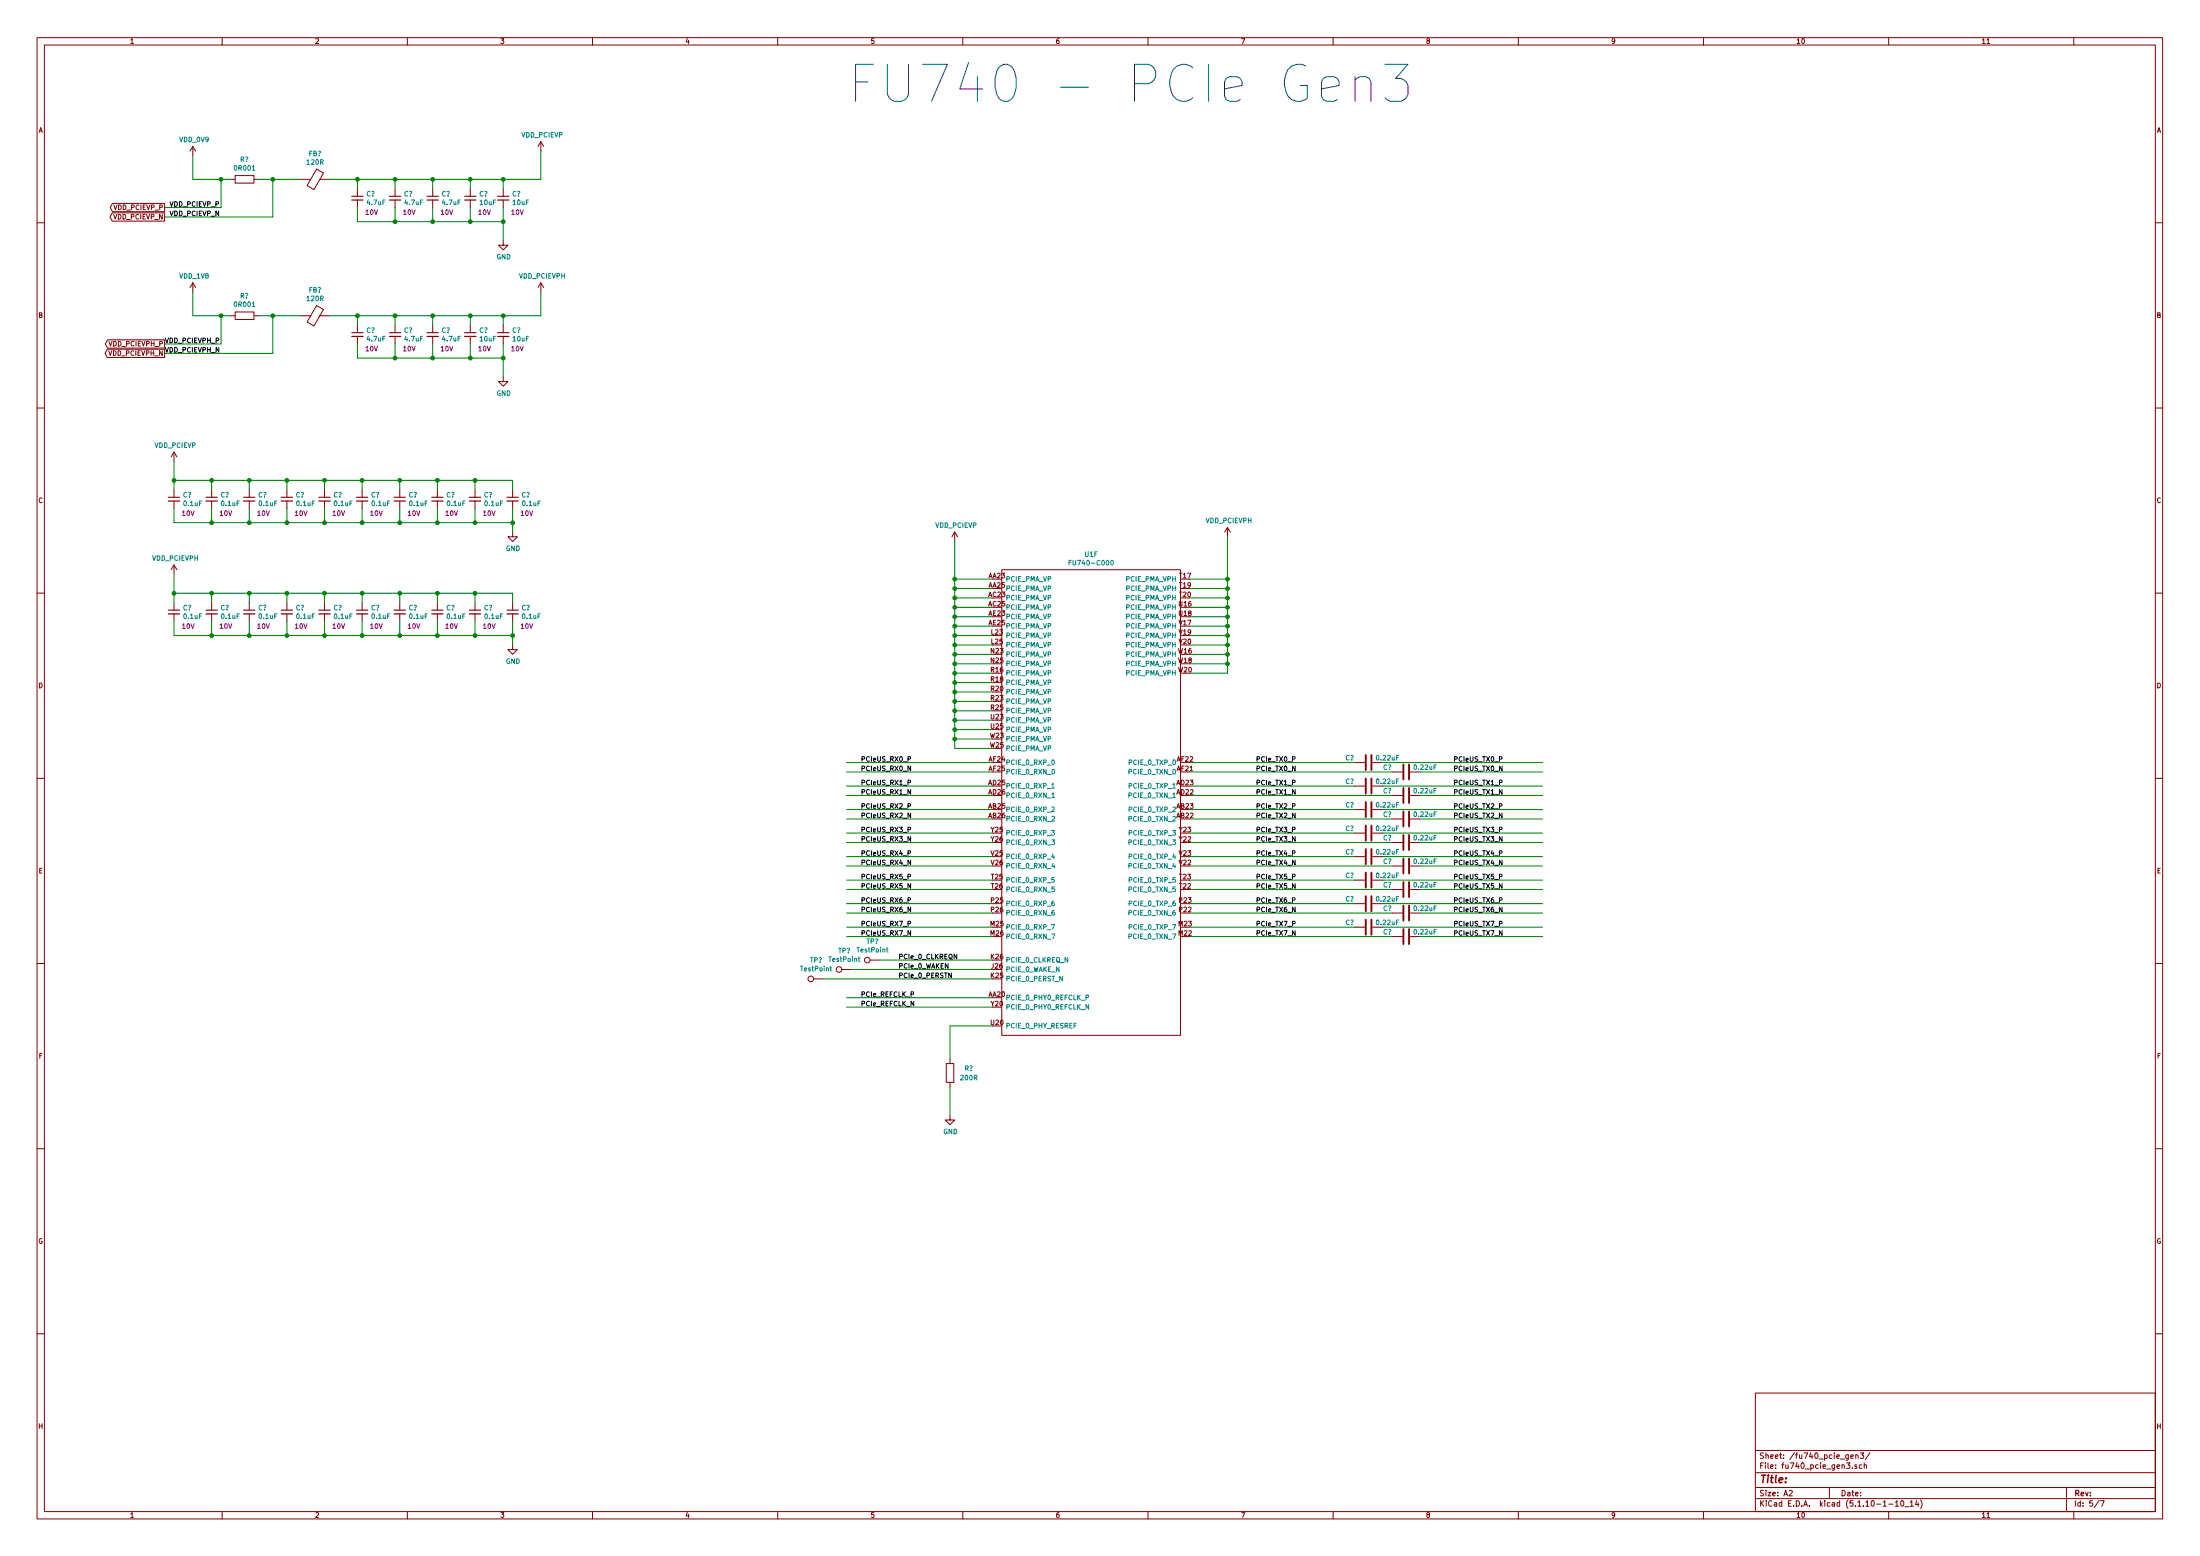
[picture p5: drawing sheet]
<svg xmlns="http://www.w3.org/2000/svg" width="594mm" height="420mm" viewBox="0 0 594 420" stroke-linecap="round" stroke-linejoin="round" font-family="sans-serif">
<g fill="none" stroke="#840000" stroke-width=".27">
<path d="M10 10.2h574v400h-574zM12 12.2h570v396h-570zM60 10.2v2M110 10.2v2M160 10.2v2M210 10.2v2M260 10.2v2M310 10.2v2M360 10.2v2M410 10.2v2M460 10.2v2M510 10.2v2"/>
<path d="M536.5 11.8h.8M560 10.2v2M52.1 39.5v2.6M52.1 39.5l-.8 1.3M52.1 39.5l.7 1.3M146 38.3l-.7 1.2M146 38.3v2.5M146 38.3l.8 1.2M30.3 57.5h14.1v2.2h-14.1l-.6-1.1zM30.4 54.9h14v2.3h-14l-.7-1.2zM62.2 48.4h1.3M63.5 47.4h5.1v2h-5.1z"/>
<path d="M68.6 48.4h1.2M81.3 48.4h2.6M85.5 45.7l1.9 1-2.6 4.5-1.9-1.1zM86.4 48.4h2.5M96.5 51v2M96.5 54v2M106.7 51v2M106.7 54v2M116.8 51v2M116.8 54v2M127 51v2M127 54v2"/>
<path d="M135.9 51v2M135.9 54v2M10 60.2h2M52.1 76.4l-.8 1.2M52.1 76.4v2.5M52.1 76.4l.7 1.2M135.9 64.9v1.3h1.3l-1.3 1.3-1.3-1.3h1.3M146 76.4v2.5M146 76.4l-.7 1.2M146 76.4l.8 1.2M582 60.2h2M29 94.3h15.4v2.2h-15.4l-.7-1.1z"/>
<path d="M29.1 91.8h15.3v2.2h-15.3l-.7-1.1zM62.2 85.3h1.3M63.5 84.2h5.1v2.1h-5.1zM68.6 85.3h1.2M81.3 85.3h2.6M85.5 82.5l1.9 1.1-2.6 4.4-1.9-1.1zM86.4 85.3h2.5M96.5 87.8v2M96.5 90.8v2.1M106.7 87.8v2M106.7 90.8v2.1M116.8 87.8v2"/>
<path d="M116.8 90.8v2.1M127 87.8v2M127 90.8v2.1M135.9 87.8v2M135.9 90.8v2.1M10 110.2h2M135.9 101.8v1.2h1.3l-1.3 1.3-1.3-1.3h1.3M582 110.2h2M47 122.1v2.5M47 132.2v2.1M47 135.3v2M47 122.1l-.8 1.3"/>
<path d="M47 122.1l.8 1.3M57.1 132.2v2.1M57.1 135.3v2M67.3 132.2v2.1M67.3 135.3v2M77.5 132.2v2.1M77.5 135.3v2M87.6 132.2v2.1M87.6 135.3v2M97.8 132.2v2.1M97.8 135.3v2M107.9 132.2v2.1"/>
<path d="M107.9 135.3v2M118.1 132.2v2.1M118.1 135.3v2M128.3 132.2v2.1M128.3 135.3v2M138.4 132.2v2.1M138.4 135.3v2M47 152.6l-.8 1.2M47 152.6v2.5M47 152.6l.8 1.2M138.4 143.7v1.2h1.3l-1.3 1.3-1.2-1.3h1.2M257.8 143.7l-.8 1.2"/>
<path d="M257.8 143.7v2.5M257.8 143.7l.8 1.2M270.5 153.8h48.3v125.8h-48.3zM331.5 142.4l-.8 1.3M331.5 142.4v2.5M331.5 142.4l.7 1.3M10 160.2h2M47 162.7v2.1M47 165.8v2M57.1 162.7v2.1M57.1 165.8v2M67.3 162.7v2.1"/>
<path d="M67.3 165.8v2M77.5 162.7v2.1M77.5 165.8v2M87.6 162.7v2.1M87.6 165.8v2M97.8 162.7v2.1M97.8 165.8v2M107.9 162.7v2.1M107.9 165.8v2M118.1 162.7v2.1M118.1 165.8v2M128.3 162.7v2.1"/>
<path d="M128.3 165.8v2M138.4 174.2v1.2h1.3l-1.3 1.3-1.2-1.3h1.2M138.4 162.7v2.1M138.4 165.8v2M582 160.2h2M10 210.2h2M365.8 218.6h2.8M365.8 212.3h2.8M365.8 205.9h2.8M370.6 218.6h2.8M370.6 212.3h2.8M370.6 205.9h2.8"/>
<path d="M375.9 214.8h2.8M375.9 208.4h2.8M380.7 214.8h2.8M380.7 208.4h2.8M582 210.2h2M365.8 237.7h2.8M365.8 231.3h2.8M365.8 225h2.8M370.6 237.7h2.8M370.6 231.3h2.8M370.6 225h2.8M375.9 233.8h2.8"/>
<path d="M375.9 227.5h2.8M375.9 221.1h2.8M380.7 233.8h2.8M380.7 227.5h2.8M380.7 221.1h2.8M234.9 259.2h2.6M365.8 250.4h2.8M365.8 244h2.8M370.6 250.4h2.8M370.6 244h2.8M375.9 252.9h2.8M375.9 246.5h2.8"/>
<path d="M375.9 240.2h2.8M380.7 252.9h2.8M380.7 246.5h2.8M380.7 240.2h2.8M10 260.2h2M219.7 264.3h2.5M227.3 261.8h2.6M582 260.2h2M255.5 287.2h2.1v5.1h-2.1zM256.5 285.9v1.3M256.5 292.3v1.2M10 310.2h2"/>
<path d="M256.5 301.2v1.2h1.3l-1.3 1.3-1.2-1.3h1.2M582 310.2h2M10 360.2h2M474 376.2h108v32h-108zM582 360.2h2M474 397.7h108M474 391.7h108M499.8 393.3l.7-.1-.1-.3-.4-.1-.2 .2v.7h.6M500.2 396.4v.1M501.1 393l.6-.1 .1 .9M501.1 392.8v1M501.4 395.6l-.4-.1-.2 .2 .1 .3 .5 .1v.3h-.6"/>
<path d="M502.3 392.3h1l-.5 .6 .4 .1v.7h-.9M502.8 395.6l-.5-.1-.2 .3v.6h.7M503.4 395.6h.6v.9M503.4 395v1.5M505 392.2l-1.3 2M60 408.2v2M110 408.2v2M160 408.2v2M210 408.2v2M260 408.2v2M310 408.2v2M360 408.2v2"/>
<path d="M410 408.2v2M460 408.2v2M474 404.7h108M474 401.7h108M483.1 402.6l.6-.2 .3 .5-.9 1h.9M494 401.7v3M510 408.2v2M510 406.2h1.2M511.8 405.7l.4-.5v1.5M511.8 406.7h.9M513.4 405.4l.2-.2a.81 .81 0 0 1 .5 .8 .81 .81 0 0 1-.5 .7l-.3-.5zM514.4 406.9h1.1"/>
<path d="M515.8 405.7l.5-.5v1.5M515.8 406.7h.9M517.6 405.1l-.4 1.1h1M518 405.7v1M518.6 405a1.71 1.71 0 0 1 0 2.3M536.5 409.7h.8M558 401.7v6.5M560 408.2v2M566.8 405.1l-1.2 2M567.2 405.2h1l-.6 1.5"/>
<circle cx="234.2" cy="259.2" r=".76"/>
<circle cx="218.9" cy="264.3" r=".76"/>
<circle cx="226.6" cy="261.8" r=".76"/>
</g>
<g fill="none" stroke="#008484" stroke-width=".27">
<path d="M288.7 151.9h.4M289.3 151.3h-.6v1.3M300.1 151.4l.1-.1a.63 .63 0 0 1 .5 .7 .63 .63 0 0 1-.6 .5l-.2-.4zM284 212.8h.7M284 215.4h.8M284.3 230.5l-.3 .9h.8M231.7 258.8h.5M231.9 258.4v1.1l.3 .1M239.4 256.3h.5M239.5 255.8v1.1l.4 .2M283.9 249.6h.9l-.6 1.3M224.1 261.3h.5"/>
<path d="M224.3 260.9v1.1l.3 .2M293.2 269.4l.7-.1v-.5l-.7-.1v1.3M294 271.2v1.3l-.8-1.3v1.3"/>
</g>
<g fill="none" stroke="#840000" stroke-width=".33">
<path d="M95 54h3M105.2 54h3M115.3 54h3.1M125.5 54h3M134.4 54h3M95 90.8h3M105.2 90.8h3M115.3 90.8h3.1M125.5 90.8h3M134.4 90.8h3M45.5 135.3h3M55.6 135.3h3.1"/>
<path d="M65.8 135.3h3M75.9 135.3h3.1M86.1 135.3h3.1M96.3 135.3h3M106.4 135.3h3.1M116.6 135.3h3M126.7 135.3h3.1M136.9 135.3h3.1M45.5 165.8h3M55.6 165.8h3.1M65.8 165.8h3M75.9 165.8h3.1"/>
<path d="M86.1 165.8h3.1M96.3 165.8h3M106.4 165.8h3.1M116.6 165.8h3M126.7 165.8h3.1M136.9 165.8h3.1"/>
</g>
<g fill="none" stroke="#840000" stroke-width=".3">
<path d="M95 53h3M105.2 53h3M115.3 53h3.1M125.5 53h3M134.4 53h3M95 89.8h3M105.2 89.8h3M115.3 89.8h3.1M125.5 89.8h3M134.4 89.8h3M45.5 134.3h3M55.6 134.3h3.1"/>
<path d="M65.8 134.3h3M75.9 134.3h3.1M86.1 134.3h3.1M96.3 134.3h3M106.4 134.3h3.1M116.6 134.3h3M126.7 134.3h3.1M136.9 134.3h3.1M45.5 164.8h3M55.6 164.8h3.1M65.8 164.8h3M75.9 164.8h3.1"/>
<path d="M86.1 164.8h3.1M96.3 164.8h3M106.4 164.8h3.1M116.6 164.8h3M126.7 164.8h3.1M136.9 164.8h3.1"/>
</g>
<g fill="none" stroke="#840000" stroke-width=".51">
<path d="M368.8 203.9v4M368.8 210.2v4.1M368.8 216.6v4M370.3 203.9v4M370.3 210.2v4.1M370.3 216.6v4M379 206.4v4.1M379 212.8v4M379 219.1v4.1M380.5 206.4v4.1M380.5 212.8v4M380.5 219.1v4.1"/>
<path d="M368.8 222.9v4.1M368.8 229.3v4M368.8 235.6v4.1M370.3 222.9v4.1M370.3 229.3v4M370.3 235.6v4.1M379 225.5v4M379 231.8v4.1M379 238.2v4M380.5 225.5v4M380.5 231.8v4.1M380.5 238.2v4"/>
<path d="M368.8 242v4M368.8 248.3v4.1M370.3 242v4M370.3 248.3v4.1M379 244.5v4.1M379 250.9v4M380.5 244.5v4.1M380.5 250.9v4"/>
</g>
<g fill="none" stroke="#008400" stroke-width=".27">
<path d="M52.1 42.1v6.3h10.1M59.7 48.4v7.6h-15.3M69.8 48.4h11.5M73.7 48.4v10.2h-29.3M96.5 48.4v2.6M96.5 56v3.9h39.4M106.7 48.4v2.6M106.7 56v3.9M116.8 48.4v2.6M116.8 56v3.9M127 48.4v2.6M127 56v3.9"/>
<path d="M135.9 48.4v2.6M135.9 56v8.9M146 40.8v7.6h-57.1M52.1 78.9v6.4h10.1M146 78.9v6.4h-57.1M59.7 85.3v7.6h-15.3M69.8 85.3h11.5M73.7 85.3v10.1h-29.3M96.5 85.3v2.5M96.5 92.9v3.8h39.4M106.7 85.3v2.5M106.7 92.9v3.8"/>
<path d="M116.8 85.3v2.5M116.8 92.9v3.8M127 85.3v2.5M127 92.9v3.8M135.9 85.3v2.5M135.9 92.9v8.9M47 129.7h91.4v2.5M47 124.6v7.6M47 137.3v3.8h91.4M57.1 129.7v2.5M57.1 137.3v3.8M67.3 129.7v2.5"/>
<path d="M67.3 137.3v3.8M77.5 129.7v2.5M77.5 137.3v3.8M87.6 129.7v2.5M87.6 137.3v3.8M97.8 129.7v2.5M97.8 137.3v3.8M107.9 129.7v2.5M107.9 137.3v3.8M118.1 129.7v2.5M118.1 137.3v3.8M128.3 129.7v2.5"/>
<path d="M128.3 137.3v3.8M138.4 137.3v6.4M47 155.1v7.6M257.8 156.4h10.2M257.8 146.2v55.9h10.2M257.8 158.9h10.2M321.3 156.4h10.2M321.3 158.9h10.2M331.5 144.9v36.9h-10.2M47 167.8v3.8h91.4M47 160.2h91.4v2.5M57.1 160.2v2.5"/>
<path d="M57.1 167.8v3.8M67.3 160.2v2.5M67.3 167.8v3.8M77.5 160.2v2.5M77.5 167.8v3.8M87.6 160.2v2.5M87.6 167.8v3.8M97.8 160.2v2.5M97.8 167.8v3.8M107.9 160.2v2.5M107.9 167.8v3.8M118.1 160.2v2.5"/>
<path d="M118.1 167.8v3.8M128.3 160.2v2.5M128.3 167.8v3.8M138.4 167.8v6.4M257.8 166.5h10.2M257.8 169.1h10.2M257.8 171.6h10.2M257.8 174.2h10.2M257.8 176.7h10.2M257.8 179.2h10.2M257.8 164h10.2M257.8 161.5h10.2"/>
<path d="M321.3 166.5h10.2M321.3 169.1h10.2M321.3 171.6h10.2M321.3 174.2h10.2M321.3 176.7h10.2M321.3 179.2h10.2M321.3 164h10.2M321.3 161.5h10.2M257.8 181.8h10.2M257.8 199.6h10.2M257.8 197h10.2M257.8 194.5h10.2"/>
<path d="M257.8 191.9h10.2M257.8 189.4h10.2M257.8 186.9h10.2M257.8 184.3h10.2M228.6 205.9h39.4M228.6 208.4h39.4M228.6 212.3h39.4M228.6 214.8h39.4M228.6 218.6h39.4M321.3 205.9h44.5M321.3 208.4h54.6M321.3 212.3h44.5"/>
<path d="M321.3 214.8h54.6M321.3 218.6h44.5M373.4 205.9h43.2M373.4 212.3h43.2M373.4 218.6h43.2M383.5 208.4h33.1M383.5 214.8h33.1M228.6 221.1h39.4M228.6 225h39.4M228.6 227.5h39.4M228.6 231.3h39.4M228.6 233.8h39.4"/>
<path d="M228.6 237.7h39.4M321.3 221.1h54.6M321.3 225h44.5M321.3 227.5h54.6M321.3 231.3h44.5M321.3 233.8h54.6M321.3 237.7h44.5M373.4 225h43.2M373.4 231.3h43.2M373.4 237.7h43.2M383.5 221.1h33.1M383.5 227.5h33.1"/>
<path d="M383.5 233.8h33.1M228.6 240.2h39.4M228.6 244h39.4M228.6 246.5h39.4M228.6 250.4h39.4M228.6 252.9h39.4M237.5 259.2h30.5M321.3 240.2h54.6M321.3 244h44.5M321.3 246.5h54.6M321.3 250.4h44.5M321.3 252.9h54.6"/>
<path d="M373.4 244h43.2M373.4 250.4h43.2M383.5 240.2h33.1M383.5 246.5h33.1M383.5 252.9h33.1M222.2 264.3h45.8M228.6 269.4h39.4M228.6 271.9h39.4M229.9 261.8h38.1M268 277h-11.5v8.9M256.5 293.5v7.7"/>
</g>
<path d="M374 17.4h6.2l-3.3 3.8a2.76 2.76 0 0 1 3.3 1.9v2.4l-1 1.4-.9 .5h-2.9l-1.4-1M356.8 24l4.8-.9v-1l-.5-.9-.9-.5h-1.9l-1 .5-.5 .9v3.8l.5 1 1 .5h1.9l.9-.5M365.9 21.7a2.69 2.69 0 0 1 3.8-.5l.5 .9v5.3M365.9 20.7v6.7" fill="none" stroke="#0000c2" stroke-width=".27"/>
<g fill="#008400" stroke="#008400" stroke-width=".27">
<circle cx="87.6" cy="129.7" r=".51"/>
<circle cx="97.8" cy="129.7" r=".51"/>
<circle cx="77.5" cy="129.7" r=".51"/>
<circle cx="67.3" cy="129.7" r=".51"/>
<circle cx="107.9" cy="129.7" r=".51"/>
<circle cx="57.1" cy="129.7" r=".51"/>
<circle cx="47" cy="129.7" r=".51"/>
<circle cx="118.1" cy="129.7" r=".51"/>
<circle cx="57.1" cy="141.1" r=".51"/>
<circle cx="67.3" cy="141.1" r=".51"/>
<circle cx="128.3" cy="129.7" r=".51"/>
<circle cx="257.8" cy="164" r=".51"/>
<circle cx="77.5" cy="141.1" r=".51"/>
<circle cx="87.6" cy="141.1" r=".51"/>
<circle cx="257.8" cy="161.5" r=".51"/>
<circle cx="257.8" cy="176.7" r=".51"/>
<circle cx="97.8" cy="141.1" r=".51"/>
<circle cx="257.8" cy="158.9" r=".51"/>
<circle cx="257.8" cy="179.2" r=".51"/>
<circle cx="257.8" cy="181.8" r=".51"/>
<circle cx="257.8" cy="156.4" r=".51"/>
<circle cx="257.8" cy="184.3" r=".51"/>
<circle cx="257.8" cy="186.9" r=".51"/>
<circle cx="257.8" cy="189.4" r=".51"/>
<circle cx="135.9" cy="85.3" r=".51"/>
<circle cx="138.4" cy="171.6" r=".51"/>
<circle cx="135.9" cy="48.4" r=".51"/>
<circle cx="257.8" cy="191.9" r=".51"/>
<circle cx="257.8" cy="174.2" r=".51"/>
<circle cx="128.3" cy="171.6" r=".51"/>
<circle cx="107.9" cy="141.1" r=".51"/>
<circle cx="118.1" cy="141.1" r=".51"/>
<circle cx="118.1" cy="171.6" r=".51"/>
<circle cx="128.3" cy="141.1" r=".51"/>
<circle cx="106.7" cy="96.7" r=".51"/>
<circle cx="108" cy="171.6" r=".51"/>
<circle cx="116.8" cy="96.7" r=".51"/>
<circle cx="127" cy="96.7" r=".51"/>
<circle cx="97.8" cy="171.6" r=".51"/>
<circle cx="135.9" cy="96.7" r=".51"/>
<circle cx="257.8" cy="194.5" r=".51"/>
<circle cx="87.6" cy="171.6" r=".51"/>
<circle cx="127" cy="85.3" r=".51"/>
<circle cx="116.8" cy="85.3" r=".51"/>
<circle cx="77.5" cy="171.6" r=".51"/>
<circle cx="106.7" cy="85.3" r=".51"/>
<circle cx="96.5" cy="85.3" r=".51"/>
<circle cx="67.3" cy="171.6" r=".51"/>
<circle cx="257.8" cy="197" r=".51"/>
<circle cx="59.7" cy="85.3" r=".51"/>
<circle cx="57.2" cy="171.6" r=".51"/>
<circle cx="73.7" cy="85.3" r=".51"/>
<circle cx="257.8" cy="199.6" r=".51"/>
<circle cx="138.4" cy="141.1" r=".51"/>
<circle cx="47" cy="160.2" r=".51"/>
<circle cx="257.8" cy="166.5" r=".51"/>
<circle cx="257.8" cy="169.1" r=".51"/>
<circle cx="257.8" cy="171.6" r=".51"/>
<circle cx="57.1" cy="160.2" r=".51"/>
<circle cx="106.7" cy="59.9" r=".51"/>
<circle cx="116.8" cy="59.9" r=".51"/>
<circle cx="67.3" cy="160.2" r=".51"/>
<circle cx="127" cy="59.9" r=".51"/>
<circle cx="135.9" cy="59.9" r=".51"/>
<circle cx="77.5" cy="160.2" r=".51"/>
<circle cx="127" cy="48.4" r=".51"/>
<circle cx="116.8" cy="48.4" r=".51"/>
<circle cx="87.6" cy="160.2" r=".51"/>
<circle cx="106.7" cy="48.4" r=".51"/>
<circle cx="96.5" cy="48.4" r=".51"/>
<circle cx="97.8" cy="160.2" r=".51"/>
<circle cx="331.5" cy="156.4" r=".51"/>
<circle cx="59.7" cy="48.4" r=".51"/>
<circle cx="107.9" cy="160.2" r=".51"/>
<circle cx="73.7" cy="48.4" r=".51"/>
<circle cx="331.5" cy="158.9" r=".51"/>
<circle cx="118.1" cy="160.2" r=".51"/>
<circle cx="331.5" cy="179.2" r=".51"/>
<circle cx="331.5" cy="176.7" r=".51"/>
<circle cx="128.3" cy="160.2" r=".51"/>
<circle cx="331.5" cy="174.2" r=".51"/>
<circle cx="331.5" cy="171.6" r=".51"/>
<circle cx="331.5" cy="169.1" r=".51"/>
<circle cx="331.5" cy="166.5" r=".51"/>
<circle cx="331.5" cy="164" r=".51"/>
<circle cx="331.5" cy="161.5" r=".51"/>
</g>
<text font-size="13.9" fill="#0000c2" x="228.6" y="27.9">FU740 - PCIe Gen3</text>
<text font-size="2.8" fill="#840000" x="475" y="400.4">Title:</text>
<g font-size="2.1" fill="#840000">
<text x="475" y="393.9">Sheet: /fu740_pcie_gen3/</text>
<text x="475" y="396.6">File: fu740_pcie_gen3.sch</text>
<text x="475" y="406.8">KiCad E.D.A. kicad (5.1.10-1-10_14)</text>
<text x="475" y="404">Size: A2</text>
<text x="497" y="404">Date:</text>
<text x="560" y="404">Rev:</text>
<text x="560" y="406.8">Id: 5/7</text>
</g>
<g font-size="1.8" fill="#840000">
<text x="35" y="11.8">1</text>
<text x="85" y="11.8">2</text>
<text x="135" y="11.8">3</text>
<text x="185" y="11.8">4</text>
<text x="235" y="11.8">5</text>
<text x="285" y="11.8">6</text>
<text x="335" y="11.8">7</text>
<text x="385" y="11.8">8</text>
<text x="435" y="11.8">9</text>
<text x="485" y="11.8">10</text>
<text x="535" y="11.8">11</text>
<text x="10.4" y="35.8">A</text>
<text x="582.4" y="35.8">A</text>
<text x="30.7" y="59.2">VDD_PCIEVP_N</text>
<text x="30.8" y="56.7">VDD_PCIEVP_P</text>
<text x="10.4" y="85.8">B</text>
<text x="582.4" y="85.8">B</text>
<text x="29.5" y="93.5">VDD_PCIEVPH_P</text>
<text x="29.5" y="96.1">VDD_PCIEVPH_N</text>
<text x="10.4" y="135.8">C</text>
<text x="582.4" y="135.8">C</text>
<text x="267" y="156.1">AA23</text>
<text x="267" y="158.7">AA25</text>
<text x="267" y="161.2">AC23</text>
<text x="318.5" y="156.1">T17</text>
<text x="318.5" y="158.7">T19</text>
<text x="318.5" y="161.2">T20</text>
<text x="267" y="163.7">AC25</text>
<text x="267" y="166.3">AE23</text>
<text x="318.4" y="163.7">U16</text>
<text x="318.4" y="166.3">U18</text>
<text x="267" y="168.8">AE25</text>
<text x="267.7" y="171.4">L23</text>
<text x="267.7" y="173.9">L25</text>
<text x="318.5" y="168.8">V17</text>
<text x="318.5" y="171.4">V19</text>
<text x="318.5" y="173.9">V20</text>
<text x="267.6" y="176.4">N23</text>
<text x="267.6" y="179">N25</text>
<text x="318.2" y="176.4">W16</text>
<text x="318.2" y="179">W18</text>
<text x="10.4" y="185.8">D</text>
<text x="267.6" y="181.5">R16</text>
<text x="267.6" y="184.1">R18</text>
<text x="318.2" y="181.5">W20</text>
<text x="582.4" y="185.8">D</text>
<text x="267.6" y="186.6">R20</text>
<text x="267.6" y="189.1">R23</text>
<text x="267.6" y="191.7">R25</text>
<text x="267.6" y="194.2">U23</text>
<text x="267.6" y="196.8">U25</text>
<text x="267.4" y="199.3">W23</text>
<text x="267.4" y="201.8">W25</text>
<text x="267.1" y="205.7">AF24</text>
<text x="267.1" y="208.2">AF25</text>
<text x="317.9" y="208.2">AF21</text>
<text x="317.9" y="205.7">AF22</text>
<text x="267" y="212">AD25</text>
<text x="267" y="214.5">AD26</text>
<text x="317.8" y="214.5">AD22</text>
<text x="317.8" y="212">AD23</text>
<text x="267" y="218.4">AB25</text>
<text x="267" y="220.9">AB26</text>
<text x="317.8" y="220.9">AB22</text>
<text x="317.8" y="218.4">AB23</text>
<text x="267.7" y="224.7">Y25</text>
<text x="267.7" y="227.2">Y26</text>
<text x="318.5" y="227.2">Y22</text>
<text x="318.5" y="224.7">Y23</text>
<text x="267.7" y="231.1">V25</text>
<text x="267.7" y="233.6">V26</text>
<text x="318.5" y="233.6">V22</text>
<text x="318.5" y="231.1">V23</text>
<text x="10.4" y="235.8">E</text>
<text x="267.7" y="237.4">T25</text>
<text x="267.7" y="239.9">T26</text>
<text x="318.5" y="239.9">T22</text>
<text x="318.5" y="237.4">T23</text>
<text x="582.4" y="235.8">E</text>
<text x="267.7" y="243.8">P25</text>
<text x="318.5" y="243.8">P23</text>
<text x="267.5" y="250.1">M25</text>
<text x="267.7" y="246.3">P26</text>
<text x="318.3" y="250.1">M23</text>
<text x="318.5" y="246.3">P22</text>
<text x="267.5" y="252.6">M26</text>
<text x="318.3" y="252.6">M22</text>
<text x="267.6" y="259">K26</text>
<text x="267.8" y="261.5">J26</text>
<text x="267" y="269.2">AA20</text>
<text x="267.6" y="264.1">K25</text>
<text x="267.7" y="271.7">Y20</text>
<text x="267.6" y="276.8">U20</text>
<text x="10.5" y="285.8">F</text>
<text x="582.5" y="285.8">F</text>
<text x="10.3" y="335.8">G</text>
<text x="582.3" y="335.8">G</text>
<text x="10.4" y="385.8">H</text>
<text x="582.4" y="385.8">H</text>
<text x="35" y="409.8">1</text>
<text x="85" y="409.8">2</text>
<text x="135" y="409.8">3</text>
<text x="185" y="409.8">4</text>
<text x="235" y="409.8">5</text>
<text x="285" y="409.8">6</text>
<text x="335" y="409.8">7</text>
<text x="385" y="409.8">8</text>
<text x="435" y="409.8">9</text>
<text x="485" y="409.8">10</text>
<text x="535" y="409.8">11</text>
</g>
<g font-size="1.8" fill="#008484">
<text x="48.5" y="38.4">VDD_0V9</text>
<text x="140.8" y="37.1">VDD_PCIEVP</text>
<text x="63.4" y="46">0R001</text>
<text x="64.8" y="43.7">R?</text>
<text x="83" y="44.5">120R</text>
<text x="83.4" y="42.2">FB?</text>
<text x="98.9" y="53">C?</text>
<text x="109.1" y="53">C?</text>
<text x="119.3" y="53">C?</text>
<text x="129.4" y="53">C?</text>
<text x="138.3" y="53">C?</text>
<text x="99.2" y="55.3">4.7uF</text>
<text x="109.4" y="55.3">4.7uF</text>
<text x="119.6" y="55.3">4.7uF</text>
<text x="129.7" y="55.3">10uF</text>
<text x="138.6" y="55.3">10uF</text>
<text x="134.1" y="70">GND</text>
<text x="48.5" y="75.2">VDD_1V8</text>
<text x="140.2" y="75.2">VDD_PCIEVPH</text>
<text x="63.4" y="82.9">0R001</text>
<text x="64.8" y="80.6">R?</text>
<text x="83" y="81.3">120R</text>
<text x="83.4" y="79">FB?</text>
<text x="98.9" y="89.9">C?</text>
<text x="109.1" y="89.9">C?</text>
<text x="119.3" y="89.9">C?</text>
<text x="129.4" y="89.9">C?</text>
<text x="138.3" y="89.9">C?</text>
<text x="99.2" y="92.2">4.7uF</text>
<text x="109.4" y="92.2">4.7uF</text>
<text x="119.6" y="92.2">4.7uF</text>
<text x="129.7" y="92.2">10uF</text>
<text x="138.6" y="92.2">10uF</text>
<text x="134.1" y="106.8">GND</text>
<text x="41.8" y="120.9">VDD_PCIEVP</text>
<text x="49.4" y="134.3">C?</text>
<text x="49.7" y="136.6">0.1uF</text>
<text x="59.6" y="134.3">C?</text>
<text x="59.9" y="136.6">0.1uF</text>
<text x="69.7" y="134.3">C?</text>
<text x="70" y="136.6">0.1uF</text>
<text x="79.9" y="134.3">C?</text>
<text x="80.2" y="136.6">0.1uF</text>
<text x="90" y="134.3">C?</text>
<text x="90.3" y="136.6">0.1uF</text>
<text x="100.2" y="134.3">C?</text>
<text x="100.5" y="136.6">0.1uF</text>
<text x="110.4" y="134.3">C?</text>
<text x="110.7" y="136.6">0.1uF</text>
<text x="120.5" y="134.3">C?</text>
<text x="120.8" y="136.6">0.1uF</text>
<text x="130.7" y="134.3">C?</text>
<text x="131" y="136.6">0.1uF</text>
<text x="140.8" y="134.3">C?</text>
<text x="141.1" y="136.6">0.1uF</text>
<text x="252.6" y="142.5">VDD_PCIEVP</text>
<text x="325.6" y="141.2">VDD_PCIEVPH</text>
<text x="136.6" y="148.8">GND</text>
<text x="41.1" y="151.4">VDD_PCIEVPH</text>
<text x="289.6" y="152.6">FU740-C000</text>
<text x="293" y="150.3">U1F</text>
<text x="271.5" y="157">PCIE_PMA_VP</text>
<text x="271.5" y="159.6">PCIE_PMA_VP</text>
<text x="304.1" y="157">PCIE_PMA_VPH</text>
<text x="304.1" y="159.6">PCIE_PMA_VPH</text>
<text x="49.4" y="164.8">C?</text>
<text x="49.7" y="167.1">0.1uF</text>
<text x="59.6" y="164.8">C?</text>
<text x="59.9" y="167.1">0.1uF</text>
<text x="69.7" y="164.8">C?</text>
<text x="70" y="167.1">0.1uF</text>
<text x="79.9" y="164.8">C?</text>
<text x="80.2" y="167.1">0.1uF</text>
<text x="90" y="164.8">C?</text>
<text x="90.3" y="167.1">0.1uF</text>
<text x="100.2" y="164.8">C?</text>
<text x="100.5" y="167.1">0.1uF</text>
<text x="110.4" y="164.8">C?</text>
<text x="110.7" y="167.1">0.1uF</text>
<text x="120.5" y="164.8">C?</text>
<text x="120.8" y="167.1">0.1uF</text>
<text x="130.7" y="164.8">C?</text>
<text x="131" y="167.1">0.1uF</text>
<text x="140.8" y="164.8">C?</text>
<text x="141.1" y="167.1">0.1uF</text>
<text x="271.5" y="162.1">PCIE_PMA_VP</text>
<text x="271.5" y="164.6">PCIE_PMA_VP</text>
<text x="271.5" y="167.2">PCIE_PMA_VP</text>
<text x="304.1" y="162.1">PCIE_PMA_VPH</text>
<text x="304.1" y="164.6">PCIE_PMA_VPH</text>
<text x="304.1" y="167.2">PCIE_PMA_VPH</text>
<text x="271.5" y="169.7">PCIE_PMA_VP</text>
<text x="271.5" y="172.3">PCIE_PMA_VP</text>
<text x="304.1" y="169.7">PCIE_PMA_VPH</text>
<text x="304.1" y="172.3">PCIE_PMA_VPH</text>
<text x="136.6" y="179.2">GND</text>
<text x="271.5" y="174.8">PCIE_PMA_VP</text>
<text x="271.5" y="177.3">PCIE_PMA_VP</text>
<text x="271.5" y="179.9">PCIE_PMA_VP</text>
<text x="304.1" y="174.8">PCIE_PMA_VPH</text>
<text x="304.1" y="177.3">PCIE_PMA_VPH</text>
<text x="304.1" y="179.9">PCIE_PMA_VPH</text>
<text x="271.5" y="182.4">PCIE_PMA_VP</text>
<text x="271.5" y="185">PCIE_PMA_VP</text>
<text x="304.1" y="182.4">PCIE_PMA_VPH</text>
<text x="271.5" y="187.5">PCIE_PMA_VP</text>
<text x="271.5" y="190">PCIE_PMA_VP</text>
<text x="271.5" y="192.6">PCIE_PMA_VP</text>
<text x="271.5" y="195.1">PCIE_PMA_VP</text>
<text x="271.5" y="197.7">PCIE_PMA_VP</text>
<text x="271.5" y="200.2">PCIE_PMA_VP</text>
<text x="271.5" y="202.7">PCIE_PMA_VP</text>
<text x="271.5" y="206.5">PCIE_0_RXP_0</text>
<text x="271.5" y="209.1">PCIE_0_RXN_0</text>
<text x="305.2" y="209.1">PCIE_0_TXN_0</text>
<text x="305.3" y="206.5">PCIE_0_TXP_0</text>
<text x="363.3" y="205.3">C?</text>
<text x="371.9" y="205.3">0.22uF</text>
<text x="373.5" y="207.9">C?</text>
<text x="382" y="207.9">0.22uF</text>
<text x="271.5" y="212.9">PCIE_0_RXP_1</text>
<text x="271.5" y="215.4">PCIE_0_RXN_1</text>
<text x="305.2" y="215.4">PCIE_0_TXN_1</text>
<text x="305.3" y="212.9">PCIE_0_TXP_1</text>
<text x="363.3" y="211.7">C?</text>
<text x="371.9" y="211.7">0.22uF</text>
<text x="373.5" y="214.2">C?</text>
<text x="382" y="214.2">0.22uF</text>
<text x="271.5" y="219.2">PCIE_0_RXP_2</text>
<text x="271.5" y="221.8">PCIE_0_RXN_2</text>
<text x="305.2" y="221.8">PCIE_0_TXN_2</text>
<text x="305.3" y="219.2">PCIE_0_TXP_2</text>
<text x="363.3" y="218">C?</text>
<text x="371.9" y="218">0.22uF</text>
<text x="373.5" y="220.6">C?</text>
<text x="382" y="220.6">0.22uF</text>
<text x="271.5" y="225.6">PCIE_0_RXP_3</text>
<text x="305.3" y="225.6">PCIE_0_TXP_3</text>
<text x="363.3" y="224.4">C?</text>
<text x="371.9" y="224.4">0.22uF</text>
<text x="373.5" y="226.9">C?</text>
<text x="382" y="226.9">0.22uF</text>
<text x="271.5" y="231.9">PCIE_0_RXP_4</text>
<text x="271.5" y="228.1">PCIE_0_RXN_3</text>
<text x="305.2" y="228.1">PCIE_0_TXN_3</text>
<text x="305.3" y="231.9">PCIE_0_TXP_4</text>
<text x="363.3" y="230.7">C?</text>
<text x="371.9" y="230.7">0.22uF</text>
<text x="373.5" y="233.3">C?</text>
<text x="382" y="233.3">0.22uF</text>
<text x="271.5" y="238.3">PCIE_0_RXP_5</text>
<text x="271.5" y="234.5">PCIE_0_RXN_4</text>
<text x="305.2" y="234.5">PCIE_0_TXN_4</text>
<text x="305.3" y="238.3">PCIE_0_TXP_5</text>
<text x="363.3" y="237.1">C?</text>
<text x="371.9" y="237.1">0.22uF</text>
<text x="373.5" y="239.6">C?</text>
<text x="382" y="239.6">0.22uF</text>
<text x="271.5" y="244.6">PCIE_0_RXP_6</text>
<text x="271.5" y="240.8">PCIE_0_RXN_5</text>
<text x="305.2" y="240.8">PCIE_0_TXN_5</text>
<text x="305.3" y="244.6">PCIE_0_TXP_6</text>
<text x="363.3" y="243.4">C?</text>
<text x="371.9" y="243.4">0.22uF</text>
<text x="373.5" y="246">C?</text>
<text x="382" y="246">0.22uF</text>
<text x="271.5" y="251">PCIE_0_RXP_7</text>
<text x="271.5" y="247.2">PCIE_0_RXN_6</text>
<text x="305.2" y="247.2">PCIE_0_TXN_6</text>
<text x="305.3" y="251">PCIE_0_TXP_7</text>
<text x="363.3" y="249.8">C?</text>
<text x="371.9" y="249.8">0.22uF</text>
<text x="226.3" y="257.4">TP?</text>
<text x="231.6" y="257.2">TestPoint</text>
<text x="234" y="254.9">TP?</text>
<text x="271.5" y="253.5">PCIE_0_RXN_7</text>
<text x="305.2" y="253.5">PCIE_0_TXN_7</text>
<text x="373.5" y="252.3">C?</text>
<text x="382" y="252.3">0.22uF</text>
<text x="216.4" y="262.2">TestPoint</text>
<text x="218.7" y="259.9">TP?</text>
<text x="224" y="259.7">TestPoint</text>
<text x="271.5" y="262.4">PCIE_0_WAKE_N</text>
<text x="271.5" y="259.9">PCIE_0_CLKREQ_N</text>
<text x="271.5" y="265">PCIE_0_PERST_N</text>
<text x="271.5" y="270">PCIE_0_PHY0_REFCLK_P</text>
<text x="271.5" y="272.6">PCIE_0_PHY0_REFCLK_N</text>
<text x="271.5" y="277.7">PCIE_0_PHY_RESREF</text>
<text x="259.5" y="291.7">200R</text>
<text x="260.5" y="289.1">R?</text>
<text x="254.7" y="306.2">GND</text>
</g>
<g font-size="1.8">
<text x="45.7" y="55.8">VDD_PCIEVP_P</text>
<text x="45.7" y="58.3">VDD_PCIEVP_N</text>
<text x="44.4" y="92.6">VDD_PCIEVPH_P</text>
<text x="44.4" y="95.2">VDD_PCIEVPH_N</text>
<text x="232.4" y="208.2">PCIeUS_RX0_N</text>
<text x="232.4" y="205.7">PCIeUS_RX0_P</text>
<text x="339.1" y="205.7">PCIe_TX0_P</text>
<text x="339.1" y="208.2">PCIe_TX0_N</text>
<text x="392.4" y="208.2">PCIeUS_TX0_N</text>
<text x="392.4" y="205.7">PCIeUS_TX0_P</text>
<text x="232.4" y="214.5">PCIeUS_RX1_N</text>
<text x="232.4" y="212">PCIeUS_RX1_P</text>
<text x="339.1" y="212">PCIe_TX1_P</text>
<text x="339.1" y="214.5">PCIe_TX1_N</text>
<text x="392.4" y="214.5">PCIeUS_TX1_N</text>
<text x="392.4" y="212">PCIeUS_TX1_P</text>
<text x="232.4" y="220.9">PCIeUS_RX2_N</text>
<text x="232.4" y="218.4">PCIeUS_RX2_P</text>
<text x="339.1" y="218.4">PCIe_TX2_P</text>
<text x="339.1" y="220.9">PCIe_TX2_N</text>
<text x="392.4" y="220.9">PCIeUS_TX2_N</text>
<text x="392.4" y="218.4">PCIeUS_TX2_P</text>
<text x="232.4" y="227.2">PCIeUS_RX3_N</text>
<text x="232.4" y="224.7">PCIeUS_RX3_P</text>
<text x="339.1" y="224.7">PCIe_TX3_P</text>
<text x="339.1" y="227.2">PCIe_TX3_N</text>
<text x="392.4" y="227.2">PCIeUS_TX3_N</text>
<text x="392.4" y="224.7">PCIeUS_TX3_P</text>
<text x="232.4" y="233.6">PCIeUS_RX4_N</text>
<text x="232.4" y="231.1">PCIeUS_RX4_P</text>
<text x="339.1" y="233.6">PCIe_TX4_N</text>
<text x="339.1" y="231.1">PCIe_TX4_P</text>
<text x="392.4" y="233.6">PCIeUS_TX4_N</text>
<text x="392.4" y="231.1">PCIeUS_TX4_P</text>
<text x="232.4" y="239.9">PCIeUS_RX5_N</text>
<text x="232.4" y="237.4">PCIeUS_RX5_P</text>
<text x="339.1" y="239.9">PCIe_TX5_N</text>
<text x="339.1" y="237.4">PCIe_TX5_P</text>
<text x="392.4" y="239.9">PCIeUS_TX5_N</text>
<text x="392.4" y="237.4">PCIeUS_TX5_P</text>
<text x="232.4" y="243.8">PCIeUS_RX6_P</text>
<text x="339.1" y="243.8">PCIe_TX6_P</text>
<text x="392.4" y="243.8">PCIeUS_TX6_P</text>
<text x="232.4" y="250.1">PCIeUS_RX7_P</text>
<text x="232.4" y="246.3">PCIeUS_RX6_N</text>
<text x="339.1" y="250.1">PCIe_TX7_P</text>
<text x="339.1" y="246.3">PCIe_TX6_N</text>
<text x="392.4" y="250.1">PCIeUS_TX7_P</text>
<text x="392.4" y="246.3">PCIeUS_TX6_N</text>
<text x="232.4" y="252.6">PCIeUS_RX7_N</text>
<text x="339.1" y="252.6">PCIe_TX7_N</text>
<text x="392.4" y="252.6">PCIeUS_TX7_N</text>
<text x="242.6" y="261.5">PCIe_0_WAKEN</text>
<text x="242.6" y="259">PCIe_0_CLKREQN</text>
<text x="232.4" y="269.2">PCIe_REFCLK_P</text>
<text x="242.6" y="264.1">PCIe_0_PERSTN</text>
<text x="232.4" y="271.7">PCIe_REFCLK_N</text>
</g>
<g font-size="1.8" fill="#840084">
<text x="98.8" y="58">10V</text>
<text x="108.9" y="58">10V</text>
<text x="119.1" y="58">10V</text>
<text x="129.2" y="58">10V</text>
<text x="138.1" y="58">10V</text>
<text x="98.8" y="94.8">10V</text>
<text x="108.9" y="94.8">10V</text>
<text x="119.1" y="94.8">10V</text>
<text x="129.2" y="94.8">10V</text>
<text x="138.1" y="94.8">10V</text>
<text x="49.2" y="139.3">10V</text>
<text x="59.4" y="139.3">10V</text>
<text x="69.5" y="139.3">10V</text>
<text x="79.7" y="139.3">10V</text>
<text x="89.9" y="139.3">10V</text>
<text x="100" y="139.3">10V</text>
<text x="110.2" y="139.3">10V</text>
<text x="120.3" y="139.3">10V</text>
<text x="130.5" y="139.3">10V</text>
<text x="140.7" y="139.3">10V</text>
<text x="49.2" y="169.8">10V</text>
<text x="59.4" y="169.8">10V</text>
<text x="69.5" y="169.8">10V</text>
<text x="79.7" y="169.8">10V</text>
<text x="89.9" y="169.8">10V</text>
<text x="100" y="169.8">10V</text>
<text x="110.2" y="169.8">10V</text>
<text x="120.3" y="169.8">10V</text>
<text x="130.5" y="169.8">10V</text>
<text x="140.7" y="169.8">10V</text>
</g>
</svg>
